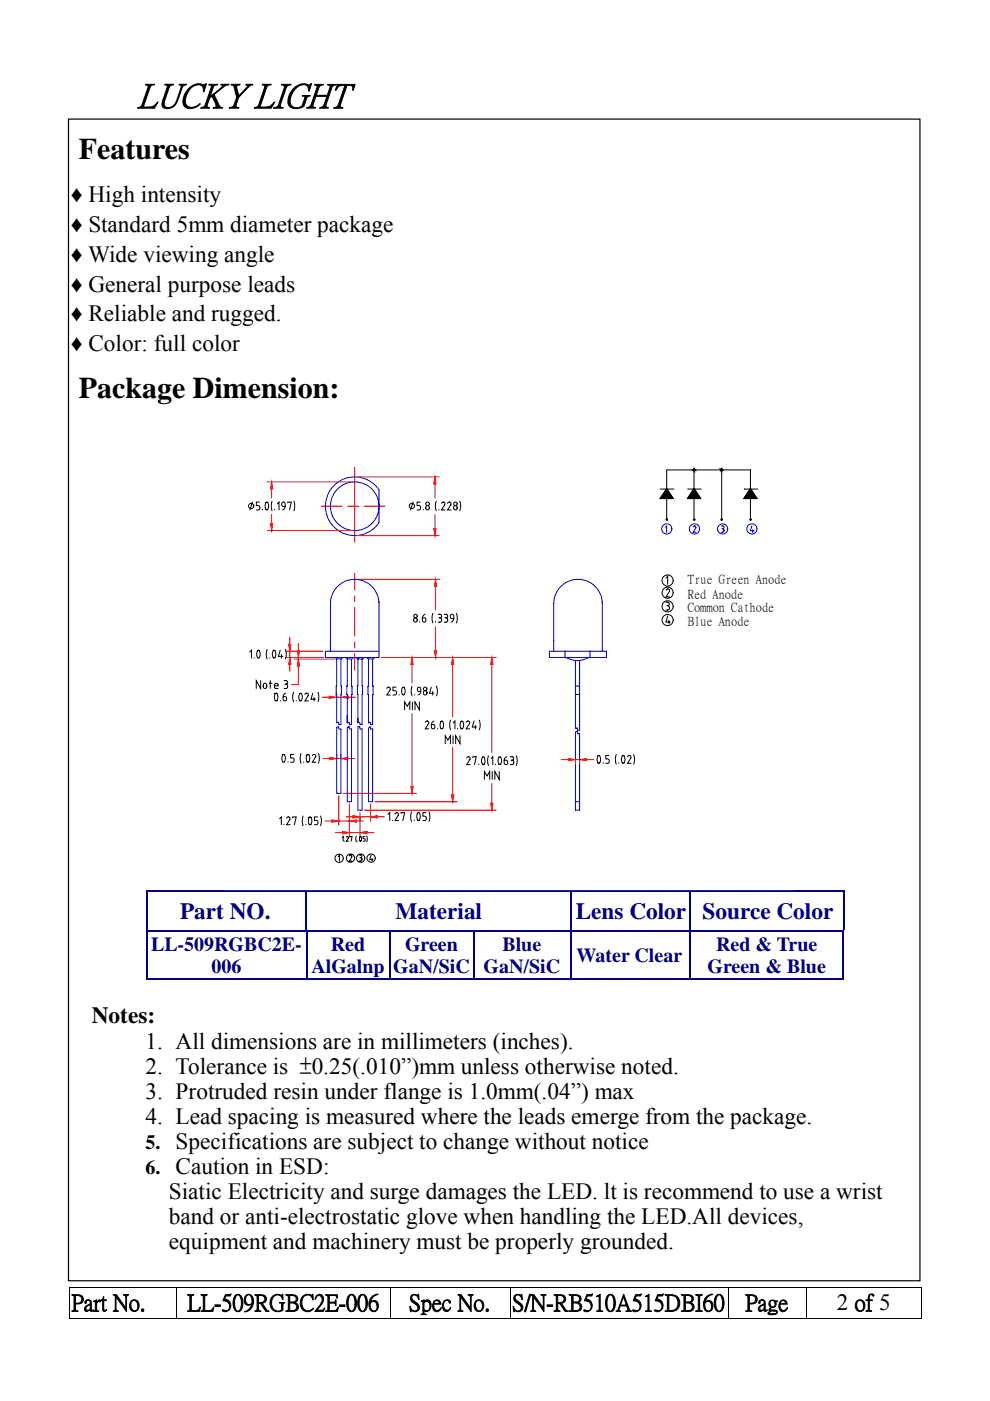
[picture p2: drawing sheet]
<svg xmlns="http://www.w3.org/2000/svg" width="210mm" height="297mm" viewBox="0 0 210 297" stroke-linecap="round" stroke-linejoin="round" font-family="sans-serif">
<path d="M14.6 272.9h.1v.1h-.1zM195.2 272.9h.2v.1h-.2zM195.2 279.5h.2v.2h-.2z" fill="#000"/>
<g fill="none" stroke="#000" stroke-width=".21">
<path d="M14.6 273h180.8M14.6 279.6h22.8M14.6 273v6.7M37.5 273v6.7M37.6 279.6h45.1M82.7 273v6.7M82.8 279.6h25.3M108.1 273v6.7M108.2 279.6h46.2M154.5 273v6.7M154.5 279.6h16.5M171.1 273v6.7"/>
<path d="M171.2 279.6h24M195.3 273v6.7"/>
</g>
<path d="M14.5 25.3h180.6v246.2h-180.6z" fill-rule="evenodd" fill="#fff" stroke="#000" stroke-width=".25"/>
<path d="M30.9 188.7h.4v.3h-.4z" fill="#000080"/>
<path d="M30.9 188.8h33.7" fill="none" stroke="#000080" stroke-width=".34"/>
<path d="M64.6 188.7h.4v.3h-.4z" fill="#000080"/>
<path d="M65 188.8h55.8" fill="none" stroke="#000080" stroke-width=".34"/>
<path d="M120.8 188.7h.4v.3h-.4z" fill="#000080"/>
<path d="M121.2 188.8h24.9" fill="none" stroke="#000080" stroke-width=".34"/>
<path d="M146.1 188.7h.4v.3h-.4z" fill="#000080"/>
<path d="M146.5 188.8h32.2" fill="none" stroke="#000080" stroke-width=".34"/>
<path d="M178.7 188.7h.4v.3h-.4z" fill="#000080"/>
<path d="M31.1 189v8.2M64.8 189v8.2M121 189v8.2M146.3 189v8.2M178.9 189v8.2" fill="none" stroke="#000080" stroke-width=".34"/>
<g fill="#000080">
<path d="M31 197.6h.4z"/>
<path d="M30.9 197.2h.4v.4h-.4z"/>
</g>
<path d="M30.9 197.4h34.1" fill="none" stroke="#000080" stroke-width=".34"/>
<path d="M65 197.2h.3v.4h-.3z" fill="#000080"/>
<path d="M65.3 197.4h17.3" fill="none" stroke="#000080" stroke-width=".34"/>
<path d="M82.6 197.2h.3v.4h-.3z" fill="#000080"/>
<path d="M82.9 197.4h17.5" fill="none" stroke="#000080" stroke-width=".34"/>
<path d="M100.4 197.2h.3v.4h-.3z" fill="#000080"/>
<path d="M100.7 197.4h20.1" fill="none" stroke="#000080" stroke-width=".34"/>
<path d="M120.9 197.6h.3z" fill="#000080"/>
<path d="M120.8 197.4h25.2" fill="none" stroke="#000080" stroke-width=".34"/>
<path d="M146 197.2h.4v.4h-.4z" fill="#000080"/>
<path d="M146.4 197.4h32.2" fill="none" stroke="#000080" stroke-width=".34"/>
<path d="M178.6 197.2h.4v.4h-.4z" fill="#000080"/>
<g fill="none" stroke="#000080" stroke-width=".34">
<path d="M31.2 197.6v10.1M65.2 197.6v10.1M82.8 197.6v10.1M100.6 197.6v10.1M121.1 197.6v10.1M146.2 197.6v10.1M178.8 197.6v10.1M31 207.5h34M65.3 207.5h17.3M82.9 207.5h17.5M100.7 207.5h20.2M121.2 207.5h24.8"/>
<path d="M146.4 207.5h32.2"/>
</g>
<path d="M178.6 207.3h.4v.4h-.4z" fill="#000080"/>
<path d="M47.7 91.9h120.6v96.7h-120.6z" fill="#fff"/>
<path d="M47.7 91.8h120.6v96.8h-120.6z" fill="none" stroke="#fff" stroke-width=".21"/>
<g fill="none" stroke="#000" stroke-width=".21">
<path d="M141.4 99.6v10.4M140 103.7h2.9M141.3 103.7l.1 2h-1.4zM141.3 103.7l-1.3 2h2.7M141.4 103.7l1.3 2h-1.3zM141.4 103.7l1.3 2"/>
<circle cx="141.4" cy="110.2" r=".16"/>
</g>
<path d="M141.4 103.7v2h-1.4zM141.3 103.7l-1.3 2zM141.4 103.7l1.3 2h-1.3z" fill="#000"/>
<path d="M86.4 139.4h.5M87.4 140.9v3.9M87.4 151.3v15.4M72.7 168.2h15.6" fill="none" stroke="#f00" stroke-width=".21"/>
<path d="M87.4 139.4l.2 1.5h-.5z" fill="#f00"/>
<path d="M87.4 139.4l.2 1.5h-.5z" fill="none" stroke="#f00" stroke-width=".21"/>
<path d="M87.1 166.7h.5l-.2 1.5z" fill="#f00"/>
<path d="M87.8 139.4h9.1M96 140.9v11.1M96 158.5v10M79.5 170h17.4M87.1 166.7h.5l-.2 1.5z" fill="none" stroke="#f00" stroke-width=".21"/>
<g fill="none" stroke="#000" stroke-width=".21">
<path d="M82 146l.1-.2a.37 .37 0 0 1 .5-.1 .37 .37 0 0 1 .1 .6l-.7 1.1h.8M84 145.7h-.7v.7l.5 .1 .3 .2-.2 .6-.6 .1M84.6 147.3v.1M85.4 145.7h.3l.1 .3 .1 .9a.35 .35 0 0 1-.4 .5 .35 .35 0 0 1-.3-.5v-.5zM85.8 150.5v-1.7l.5 1 .6-1v1.7M87.4 145.5l-.2 .8 .2 1.3M87.4 148.8v1.7M87.9 147.3v.1M88.9 148.8v1.7l-.9-1.7v1.7M89.2 146.6l-.6-.1-.1-.5 .2-.3h.3l.2 .3v.9l-.5 .5M89.9 146.6l.4-.1 .2 .5a.41 .41 0 0 1-.5 .3 .41 .41 0 0 1-.2-.6zM91.4 145.7l-.3 1.3h.9"/>
<path d="M91.7 146.6v.8M92.6 145.5l.1 1.2-.2 .8M87.4 168.2h.1"/>
<circle cx="90.1" cy="146.1" r=".37"/>
</g>
<path d="M96 139.4l.2 1.5h-.5z" fill="#f00"/>
<path d="M96 139.4l.2 1.5h-.5z" fill="none" stroke="#f00" stroke-width=".21"/>
<path d="M95.7 168.5h.5l-.2 1.5z" fill="#f00"/>
<path d="M90.7 139.4h14.5M104.3 140.9v18.7M77.2 171.8h28M95.7 168.5h.5l-.2 1.5zM104.3 166.1v4.2" fill="none" stroke="#f00" stroke-width=".21"/>
<g fill="none" stroke="#000" stroke-width=".21">
<path d="M90.2 153.1a.37 .37 0 0 1 .5-.2 .37 .37 0 0 1 .1 .5l-.6 1.1h.7M92 152.9l-.5 .5v.8a.37 .37 0 0 0 .3 .3 .37 .37 0 0 0 .4-.3l-.1-.5-.6-.1M92.8 154.5h.1M93.5 152.9h.3l.2 .2v1a.35 .35 0 0 1-.3 .4 .35 .35 0 0 1-.4-.4v-.7zM94.4 157.7v-1.7l.6 .9 .5-.9v1.7M95.5 152.7l-.1 .7 .1 1.3M96.1 156v1.7M96.1 153.2l.4-.3v1.6M97 154.5h.1M97.5 156v1.7l-.9-1.7v1.7M97.8 152.9h.3l.2 .6-.1 .7-.2 .3h-.3l-.1-.6zM98.8 153.1a.37 .37 0 0 1 .6-.2 .37 .37 0 0 1 .1 .5l-.7 1.1h.8"/>
<path d="M100.5 152.9l-.4 1.3h1M100.8 153.8v.7M101.6 152.7l.2 .9-.2 1.1M96 170h.1"/>
</g>
<path d="M104.3 139.4l.2 1.5h-.5z" fill="#f00"/>
<path d="M104.3 139.4l.2 1.5h-.5z" fill="none" stroke="#f00" stroke-width=".21"/>
<path d="M104 170.3h.5l-.2 1.5z" fill="#f00"/>
<path d="M75.7 122.8h17.6M80.8 139.4h12.5M92.4 124.3v5M92.4 132.9v5M104 170.3h.5l-.2 1.5z" fill="none" stroke="#f00" stroke-width=".21"/>
<g fill="none" stroke="#000" stroke-width=".21">
<path d="M99 160.7l.2-.2a.38 .38 0 0 1 .4 .1 .38 .38 0 0 1 0 .4l-.6 1.1h.7M100.2 160.6v-.2h.8l-.4 1.7M101.5 162v.1M102.3 160.5h.3l.1 .2 .1 .9a.36 .36 0 0 1-.3 .5 .36 .36 0 0 1-.4-.5v-.5zM102.7 165.2v-1.6l.6 .9 .5-.9v1.6M103.6 160.3l-.2 .9 .2 1.1M104.1 160.8l.4-.4v1.7M104.3 171.8h.1M104.4 163.6v1.6M105.1 162v.1M105.9 160.5h.2l.2 .3v.8a.36 .36 0 0 1-.3 .5 .36 .36 0 0 1-.4-.5v-.5zM105.9 163.6v1.6l-1-1.6v1.6"/>
<path d="M107.4 160.4l-.4 .5-.1 .9a.38 .38 0 0 0 .4 .3 .38 .38 0 0 0 .3-.3l-.1-.5-.6-.1M108.2 160.4h.3a.37 .37 0 0 1 .4 .4 .37 .37 0 0 1-.4 .4M108.4 161.2h.1M108.6 161.2l.3 .2v.5l-.2 .2h-.5M109.5 160.3l.2 .9-.2 1.1"/>
</g>
<path d="M92.4 122.8l.2 1.5h-.5z" fill="#f00"/>
<path d="M92.4 122.8l.2 1.5h-.5z" fill="none" stroke="#f00" stroke-width=".21"/>
<path d="M92.1 137.9h.5l-.2 1.5z" fill="#f00"/>
<path d="M75.2 121.5v3.6M75.2 126.3v1.3M75.2 128.8v6.1M75.2 136.1v1.3M75.2 138.6v3.5M92.1 137.9h.5l-.2 1.5zM71.4 159.9v.8M72.3 159.9v1M68.5 160.8h1.4M71.4 160.8h.9M73.8 160.8h1.4" fill="none" stroke="#f00" stroke-width=".21"/>
<g fill="none" stroke="#000" stroke-width=".21">
<path d="M87.8 131.1a.37 .37 0 0 1 .4-.1 .37 .37 0 0 1 .3 .4l-.2 .4-.4 .1-.2-.3zM89 131.8v.1M90.1 130.2l-.4 .4-.1 .9a.38 .38 0 0 0 .3 .4 .38 .38 0 0 0 .4-.3l-.1-.6h-.6M91.8 130l-.2 .7 .2 1.4M92.4 131.8l-.1 .1M92.4 139.4h.1M92.9 130.2l.5 .1 .2 .2v.3l-.3 .2M93.1 131h.2M93.3 131l.3 .1v.5l-.2 .3h-.5M94.2 130.2l.5 .1 .2 .2-.1 .3-.2 .2M94.4 131h.2M94.6 131l.2 .1 .1 .5-.2 .3h-.5"/>
<path d="M96.2 131.2l-.6-.1-.1-.6a.38 .38 0 0 1 .4-.3 .38 .38 0 0 1 .3 .4l-.1 .9-.4 .4M96.8 130l.2 1-.2 1.1"/>
<circle cx="88.1" cy="130.6" r=".37"/>
</g>
<path d="M70.1 127.9v7.9M80.3 127.5v8.3" fill="none" stroke="#00f" stroke-width=".21"/>
<path d="M72.3 160.8l1.5-.2v.5z" fill="#f00"/>
<path d="M72.3 160.8l1.5-.2v.5z" fill="none" stroke="#f00" stroke-width=".21"/>
<path d="M69.9 160.6l1.5 .2-1.5 .3z" fill="#f00"/>
<path d="M68.3 147.8h1.5M71.3 146.9v.7M71.3 147.8h1.1M72.4 146.9v.7M73.9 147.8h1.5M69.9 160.6l1.5 .2-1.5 .3z" fill="none" stroke="#f00" stroke-width=".21"/>
<path d="M62.3 160h-.7v.7h.5l.3 .4-.2 .4-.6 .1M63.8 159.8l-.2 1.2 .2 .8M67.5 159.8l.2 .9-.2 1.1M60 160h.2l.2 .1 .1 1a.36 .36 0 0 1-.4 .5 .36 .36 0 0 1-.3-.5v-.6zM61.1 161.5v.1M64.4 161.5v.1M65.1 160l-.2 .9 .2 .6M65.1 160a.38 .38 0 0 1 .5 .1 .38 .38 0 0 1 .1 .4l-.1 .6a.34 .34 0 0 1-.1 .4 .34 .34 0 0 1-.4 0M66.2 160.2a.37 .37 0 0 1 .5-.2 .37 .37 0 0 1 .2 .5l-.7 1.1h.8M71.4 160.8h.1" fill="none" stroke="#000" stroke-width=".21"/>
<path d="M72.4 147.8l1.5-.2v.5z" fill="#f00"/>
<path d="M72.4 147.8l1.5-.2v.5z" fill="none" stroke="#f00" stroke-width=".21"/>
<path d="M69.8 147.6l1.5 .2-1.5 .3z" fill="#f00"/>
<path d="M69.8 147.6l1.5 .2-1.5 .3zM71.1 176.5h1.5M74.1 172.5v5M74.1 176.5h2.2M76.3 172.2v5.3M77.8 176.5h1.5" fill="none" stroke="#f00" stroke-width=".21"/>
<path d="M58.4 147a.57 .57 0 0 1 .5 .3 .57 .57 0 0 1 0 .6v.1a.39 .39 0 0 1-.1 .5 .39 .39 0 0 1-.4 .1l-.2-.7zM59.5 148.5v.1M60.6 147l-.5 .4-.1 .9 .3 .3 .3-.1 .2-.2-.1-.5-.7-.1M62.3 146.8l-.2 .8 .2 1.2M62.8 148.5v.1M63.5 147a.33 .33 0 0 1 .4 0 .33 .33 0 0 1 .2 .4l-.1 .9a.29 .29 0 0 1-.3 .3 .29 .29 0 0 1-.3-.3v-.7zM65 147l-.4 .2M65 147l.3 .1 .1 .3-.8 1.2h.8M66.3 147l-.4 1.3h1M66.6 147.9v.7M67.4 146.8l.2 .6-.2 1.4M71.3 147.8h.1" fill="none" stroke="#000" stroke-width=".21"/>
<path d="M71.4 154.2v14M72.3 154.5v13.7M73.7 154.2l-.1 15.8M74.5 154.5v15.5M75.9 154.1v17.7M76.8 154.5v17.3M78.1 154.4v15.6h.9v-15.5" fill="none" stroke="#00f" stroke-width=".21"/>
<path d="M72.6 176.3l1.5 .2-1.5 .3z" fill="#f00"/>
<path d="M72.6 176.3l1.5 .2-1.5 .3z" fill="none" stroke="#f00" stroke-width=".21"/>
<path d="M76.3 176.5l1.5-.2v.5z" fill="#f00"/>
<path d="M73.4 173.2h1.4M76.3 176.5l1.5-.2v.5zM76.3 173.5v.6M76.3 173.2h2.3M78.6 170.5v3.6M80.1 173.2h1.4" fill="none" stroke="#f00" stroke-width=".21"/>
<path d="M72.6 177.6l.2-.2v1M73.1 178.3v.1M73.4 177.5l.2-.1 .3 .1-.5 .9h.5M74.1 172.1h.1M74.2 177.5l.5-.1-.3 1M75.5 177.2v1.3M75.9 178.3v.1M76.4 177.4l.2 .3-.1 .6a.58 .58 0 0 1-.1-.9zM77.4 177.4h-.4v.4l.4 .2-.1 .3-.3 .1M77.8 177.2v1.3" fill="none" stroke="#000" stroke-width=".21"/>
<path d="M74.8 172.9l1.5 .3-1.5 .2z" fill="#f00"/>
<path d="M74.8 172.9l1.5 .3-1.5 .2z" fill="none" stroke="#f00" stroke-width=".21"/>
<path d="M78.6 173.2l1.5-.3v.5z" fill="#f00"/>
<path d="M68.9 174.1h1.5M71.8 168.7v6.3M71.8 174.1h2.3M74.1 170.5v4.5M75.6 174.1h1.4M78.6 173.2l1.5-.3v.5z" fill="none" stroke="#f00" stroke-width=".21"/>
<g fill="none" stroke="#000" stroke-width=".21">
<path d="M82.3 172.7l.3-.4v1.7M83.2 173.9v.1M83.8 172.6a.37 .37 0 0 1 .3-.3 .37 .37 0 0 1 .4 .3l-.7 1.4h.7M85 172.5v-.2h.8l-.4 1.7M87.2 172.1l-.1 1.3 .2 .8M87.8 173.9v.1M88.5 172.4l-.1 .9 .2 .6M88.6 172.4l.1-.1a1 1 0 0 1 .3 1.5l-.2 .2-.3-.1M90.3 172.3h-.6v.7l.6 .1 .1 .3-.2 .5-.5 .1M91 172.1l.1 1-.1 1.1M71.7 181.6l.3-.3v1.3M74.1 181.5a.28 .28 0 0 1 .4-.2 .28 .28 0 0 1 .1 .4l-.5 .9h.5"/>
<path d="M76.2 181.3h.2a.29 .29 0 0 1 .3 .3 .29 .29 0 0 1-.3 .2M76.3 181.8h.1M76.4 181.8l.3 .2v.4l-.5 .2"/>
<circle cx="71.9" cy="182" r=".88"/>
<circle cx="74.3" cy="181.9" r=".87"/>
<circle cx="76.5" cy="181.9" r=".88"/>
<circle cx="78.7" cy="181.9" r=".88"/>
</g>
<path d="M74.1 174.1l1.5-.3v.5z" fill="#f00"/>
<path d="M74.1 174.1l1.5-.3v.5z" fill="none" stroke="#f00" stroke-width=".21"/>
<path d="M70.4 173.8l1.4 .3-1.4 .2z" fill="#f00"/>
<path d="M68.2 107.3h4.3M73.7 107.3h2.4M77.2 107.3h4.4M70.4 173.8l1.4 .3-1.4 .2zM119.1 161.1h1.4M122 161.3v.7M122 161.1h.9M122.9 161.3v.7M124.4 161.1h1.5" fill="none" stroke="#f00" stroke-width=".21"/>
<g fill="none" stroke="#000" stroke-width=".21">
<path d="M79.7 139.4h.6M141.2 122.6l.4-.4v1.7M141.2 127.7h.4a.37 .37 0 0 1 .3 .3 .37 .37 0 0 1-.3 .4M141.2 125.1a.38 .38 0 0 1 .5-.2 .38 .38 0 0 1 .2 .5l-.7 1.1h.8M141.4 128.4h.2M141.6 130.6l-.4 1.3h.9M141.6 128.4l.3 .3v.4l-.3 .2h-.4M141.8 131.5v.7M71.3 145.5v1.7M59.3 173.6l.3-.4v1.7M60.2 174.8v.1M60.8 173.5a.37 .37 0 0 1 .5-.3 .37 .37 0 0 1 .1 .6l-.6 1.1h.7"/>
<path d="M62.1 173.4v-.2h.7l-.4 1.7M64.3 173l-.2 1.2 .2 .8M64.8 174.8v.1M65.6 173.3v-.1a.74 .74 0 0 1 .5 1.2 .37 .37 0 0 1-.4 .4 .37 .37 0 0 1-.3-.5zM67.3 173.2h-.6v.7h.4l.3 .4-.1 .5-.6 .1M68 173l.1 .7-.1 1.3M74.1 170h.1M74.1 174.1h.1M78.7 181.3l-.3 1h.7M78.9 182v.6"/>
<circle cx="141.5" cy="128.6" r="1.19"/>
<circle cx="141.5" cy="125.7" r="1.18"/>
<circle cx="141.5" cy="131.5" r="1.18"/>
<circle cx="141.5" cy="123.1" r="1.18"/>
</g>
<g fill="none" stroke="#00f" stroke-width=".21">
<path d="M70.1 127.9a5.2 5.2 0 0 1 4.8-5.1h.6a5.1 5.1 0 0 1 4.8 5.1M70.1 139.4h9.6M70.1 135.8v2.3M70.7 139.4l.7 .3M71.4 139.7l.9 .1M71.4 139.7l-.1 5.8M72.3 139.8l.1 7.4-.1 6.4h-.2h-.2l-.2-.5-.3 .1-.1-6M72.9 139.4l.7 .3 .9 .1M73 139.4l-.7 .4M73.6 139.7v7.5M74.5 139.8l.2 7.4h-.2v6.4h-.3l-.2-.5-.4 .1 .1-1.5M75.1 139.4l.8 .3"/>
<path d="M75.2 139.4l-.7 .4M75.9 139.7v13.5l.3-.1 .3 .5h.3v-13.8M77.4 139.4l.7 .3M77.5 139.4h-.3a.98 .98 0 0 1-1.1 .3h-.2M78.1 139.7l-.1 7.5 .1 6M78.1 139.7l.9 .1M79 139.8v13.8h-.4l-.1-.5-.4 .1M79.7 139.4l-.7 .4M80.3 135.8v3.6M117.4 139.4h11.2M117.4 127.9v10.2M127.7 127.5v8.3"/>
<path d="M71.4 154.2l.3-.1 .2 .5 .4-.1M73.5 147.2h.2M73.6 147.2l.1 6M73.6 154.2l.4-.1a.35 .35 0 0 0 .1 .4 .35 .35 0 0 0 .4 0M75.9 154.1h.3l.2 .5 .4-.1M78.1 154.4l.4-.3 .2 .5 .3-.1M78.1 151.3v1.9M122 155.2v16.6h.9v-16.2M122 140v14.5M122.9 140v14.8M71.4 168.2h.9M73.6 170h.9"/>
<path d="M75.9 171.8h.9M122 170h.9"/>
</g>
<path d="M120.5 160.8l1.5 .3-1.5 .2z" fill="#f00"/>
<path d="M120.5 160.8l1.5 .3-1.5 .2z" fill="none" stroke="#f00" stroke-width=".21"/>
<path d="M122.9 161.1l1.5-.3v.5z" fill="#f00"/>
<path d="M75.2 99.1v15.8M75.7 101.1h17.4M75.7 113.6h17.4M92.2 102.6v3M92.2 109.1v3M122.9 161.1l1.5-.3v.5z" fill="none" stroke="#f00" stroke-width=".21"/>
<g fill="none" stroke="#000" stroke-width=".21">
<path d="M141.4 99.6h17.7v10.4M147 99.6h.2zM147 99.5l.2 .1zM147 99.7l.2-.1zM147.1 99.5l.1 .1zM147.2 99.6h.1zM147.2 99.6l.1-.1zM147.2 99.6l-.1 .2zM147.2 99.6v.2zM147.2 99.6l.1 .1zM147.2 99.6v10.4M147.2 99.5v.1z"/>
<path d="M152.9 99.6h.1zM152.9 99.7l.1-.1zM152.9 99.5l.1 .1zM153 99.5v.1zM153 99.6h.2zM153 99.6h.1zM153 99.6l.1-.1zM153 99.6v.2zM153 99.6l.1 .2zM153 99.6l.1 .1zM153 99.6v10.4M153.1 99.5l-.1 .1z"/>
<path d="M145.8 103.7h2.9M147.1 103.7l.1 2h-1.4zM147.1 103.7l-1.3 2h2.8M147.2 103.7l1.4 2h-1.4zM147.2 103.7v2M147.2 103.7l1.4 2M157.8 103.7h2.8M159 103.7l.1 2h-1.4zM159 103.7l-1.3 2h2.8M159.1 103.7l1.4 2h-1.4zM159.2 105.7v-2l1.3 2M122 145.5h.9"/>
<path d="M122 147.2h.9M130.7 160l-.2 .8 .2 1.2M134.3 160l.2 .9-.2 1.1M122.9 161.1h.1M126.8 160.2a.74 .74 0 0 1 .5 1.2 .38 .38 0 0 1-.4 .4 .38 .38 0 0 1-.3-.5zM127.9 161.7v.1M129.1 160.2h-.7v.7h.5l.3 .3-.1 .5-.7 .1M131.2 161.7v.1M132 160.2h.2l.2 .2 .1 1a.35 .35 0 0 1-.4 .4 .35 .35 0 0 1-.3-.4v-.6zM133.1 160.4a.37 .37 0 0 1 .5-.2 .37 .37 0 0 1 .1 .5l-.6 1.1h.7"/>
<circle cx="147.2" cy="110.2" r=".17"/>
<circle cx="153" cy="110.2" r=".17"/>
<circle cx="159.1" cy="110.2" r=".16"/>
</g>
<g fill="none" stroke="#00f" stroke-width=".21">
<path d="M71 102.8a6.2 6.2 0 0 1 3.9-1.7h.6a6.2 6.2 0 0 1 4.8 2.7v7a6.2 6.2 0 0 1-6.8 2.5 6.2 6.2 0 0 1-4.5-5.7 6.6 6.6 0 0 1 1-3.6zM141.1 111.8l.3-.3v1.3M147 111.7l.4-.2 .2 .3-.6 1h.6M152.9 111.5h.3a.3 .3 0 0 1 .3 .3 .3 .3 0 0 1-.3 .3M153.1 112.1h.1M153.2 112.1l.3 .2v.4l-.6 .1M159.4 111.5l-.3 1h.8M159.6 112.2v.6M80.3 138.1h-11.3v1.3h1.1M117.4 127.9a5.2 5.2 0 0 1 4.9-5.1h.5a5.2 5.2 0 0 1 4.9 5.1M117.4 139.4h-.9v-1.3h12.1v1.3M119.8 138.1v1.3"/>
<path d="M125 139.4l-2.2 .6h-1.1l-1.7-.6M125.1 138.1v1.3M126.9 139.4h.8M127.7 135.8v2.3M122 154.5l.3-.2 .2 .5h.4M122 155.2l.4-.1 .2 .5h.3"/>
<circle cx="75.2" cy="107.3" r="5.1"/>
<circle cx="141.4" cy="112.1" r="1.08"/>
<circle cx="147.3" cy="112.1" r="1.08"/>
<circle cx="153.2" cy="112.1" r="1.07"/>
<circle cx="159.4" cy="112.1" r="1.08"/>
</g>
<g fill="#000">
<path d="M147 99.6h.2zM147 99.7l.2-.1zM147 99.5l.2 .1zM147.2 99.6l-.1 .2zM147.1 99.5l.1 .1zM147.2 99.6v.2zM147.2 99.5v.1zM147.2 99.6l.1 .1zM147.2 99.6l.1-.1zM147.2 99.6h.1zM152.9 99.6h.1zM152.9 99.7l.1-.1z"/>
<path d="M152.9 99.5l.1 .1zM153 99.6v.2zM153 99.5v.1zM153 99.6l.1 .2zM153.1 99.5l-.1 .1zM153 99.6l.1-.1zM153 99.6l.1 .1zM153 99.6h.1zM153 99.6h.2zM147.2 103.7v2h-1.4zM147.1 103.7l-1.3 2zM147.2 103.7l1.4 2h-1.4z"/>
<path d="M159.1 103.7v2h-1.4zM159 103.7l-1.3 2zM159.2 103.7l1.3 2h-1.4z"/>
</g>
<path d="M92.2 101.1l.3 1.5h-.5z" fill="#f00"/>
<path d="M92.2 101.1l.3 1.5h-.5z" fill="none" stroke="#f00" stroke-width=".21"/>
<path d="M92 112.1h.5l-.3 1.5z" fill="#f00"/>
<path d="M56.7 102.2h18M56.7 112.5h18M57.6 103.7v1.9M57.6 109.1v1.9M92 112.1h.5l-.3 1.5z" fill="none" stroke="#f00" stroke-width=".21"/>
<g fill="none" stroke="#000" stroke-width=".21">
<path d="M87.6 106.4l-.6 1.7M89.1 106.4h-.7v.8h.5l.3 .3-.1 .5-.7 .1M89.7 108v.1M92.2 113.6h.1M92.5 106.3l-.2 .8 .2 1.2M93 108v.1M93.6 106.7a.37 .37 0 0 1 .5-.2 .37 .37 0 0 1 .2 .5l-.7 1.1h.7M94.9 106.7l.1-.1a.39 .39 0 0 1 .3-.1 .39 .39 0 0 1 .3 .2l-.7 1.4h.7M96.3 107.3l.1-.1a.47 .47 0 0 1 .5 .3 .47 .47 0 0 1-.1 .5l-.1 .1a.46 .46 0 0 1-.5-.2 .46 .46 0 0 1 .1-.6zM97.5 106.3l.2 .8-.2 1.2"/>
<circle cx="87.3" cy="107.3" r=".55"/>
<circle cx="90.6" cy="107.7" r=".43"/>
<circle cx="90.6" cy="106.8" r=".37"/>
<circle cx="96.5" cy="106.8" r=".37"/>
</g>
<path d="M57.6 102.2l.2 1.5h-.4z" fill="#f00"/>
<path d="M57.6 102.2l.2 1.5h-.4z" fill="none" stroke="#f00" stroke-width=".21"/>
<path d="M57.4 111h.4l-.2 1.5z" fill="#f00"/>
<path d="M57.4 111h.4l-.2 1.5zM60.5 138.1h8M60.5 139.4h8M61.4 135.1v1.5M61.4 138.1v1.3M61.4 140.9v1.5" fill="none" stroke="#f00" stroke-width=".21"/>
<g fill="none" stroke="#000" stroke-width=".21">
<path d="M53.5 106.4l-.5 1.7M55 106.4h-.6v.8h.5l.2 .3-.1 .5-.6 .1M55.7 108l-.1 .1M56.4 106.5l.2-.1a1.35 1.35 0 0 1 .1 1.7h-.2a1.35 1.35 0 0 1-.1-1.6zM57.6 112.5h.1M57.7 106.3l-.2 .8 .2 1.2M58.3 108v.1M58.8 106.8l.4-.4v1.7M60.5 107.4l-.7-.2-.1-.5 .2-.2h.4l.2 .3-.1 .9-.5 .4M61 106.6v-.2h.8l-.4 1.7M62.3 106.3l.2 .8-.2 1.2"/>
<circle cx="53.3" cy="107.3" r=".55"/>
</g>
<path d="M61.2 136.6h.5l-.3 1.5z" fill="#f00"/>
<path d="M61.2 136.6h.5l-.3 1.5z" fill="none" stroke="#f00" stroke-width=".21"/>
<path d="M61.4 139.4l.3 1.5h-.5z" fill="#f00"/>
<path d="M61.4 139.4l.3 1.5h-.5zM62.4 139.4h6.1M62.4 139.7h8.5M63.3 139.4v.3M63.3 136.4v1.5M63.3 141.2v3.9h-1.5" fill="none" stroke="#f00" stroke-width=".21"/>
<path d="M52.9 138.2l.4-.3v1.6M53.9 139.4v.1M54.6 137.9h.3l.2 .3v.9a.35 .35 0 0 1-.3 .4 .35 .35 0 0 1-.3-.4l-.1-.6zM56.6 137.7l-.1 .8 .1 1.2M57.2 139.4v.1M58 137.9h.3l.1 .3v.9a.35 .35 0 0 1-.3 .4 .35 .35 0 0 1-.3-.4l-.1-.6zM59.4 137.9l-.4 1.3h1M59.7 138.8v.7M60.5 137.7l.2 .9-.2 1.1M61.4 139.4h.1" fill="none" stroke="#000" stroke-width=".21"/>
<path d="M63 137.9h.5l-.2 1.5z" fill="#f00"/>
<path d="M63 137.9h.5l-.2 1.5z" fill="none" stroke="#f00" stroke-width=".21"/>
<path d="M63.3 139.7l.2 1.5h-.5z" fill="#f00"/>
<path d="M63.3 139.7l.2 1.5h-.5z" fill="none" stroke="#f00" stroke-width=".21"/>
<path d="M63.3 139.7h.1M55.3 144.3v1.7l-1-1.7v1.7M55.9 145l.2-.1 .4 .1 .1 .6-.2 .3-.5-.1zM57.1 144.9h.6M57.3 144.3v1.7M58.2 145.4h.7l-.1-.5-.5 .1-.1 .7 .2 .3h.5M60.2 144.3h.5l.2 .2v.4l-.3 .2M60.4 145.1h.2M60.6 145.1l.3 .1 .1 .5-.3 .3h-.5" fill="none" stroke="#000" stroke-width=".21"/>
<text font-size="7.4" x="29.2" y="22.5">LUCKY LIGHT</text>
<g font-size="6.3">
<text x="16.7" y="33.6">Features</text>
<text x="16.7" y="84.4">Package Dimension:</text>
</g>
<g font-size="4.9">
<text x="15" y="42.8">♦ High intensity</text>
<text x="15" y="49.1">♦ Standard 5mm diameter package</text>
<text x="15" y="55.5">♦ Wide viewing angle</text>
<text x="15" y="61.8">♦ General purpose leads</text>
<text x="15" y="68.2">♦ Reliable and rugged.</text>
<text x="15" y="74.5">♦ Color: full color</text>
<text x="19.5" y="216.9">Notes:</text>
<text x="30.9" y="222.5">1. All dimensions are in millimeters (inches).</text>
<text x="30.9" y="227.8">2. Tolerance is ±0.25(.010”)mm unless otherwise noted.</text>
<text x="30.9" y="233.1">3. Protruded resin under flange is 1.0mm(.04”) max</text>
<text x="30.9" y="238.4">4. Lead spacing is measured where the leads emerge from the package.</text>
<text x="37.2" y="243.6">Specifications are subject to change without notice</text>
<text x="37.2" y="248.9">Caution in ESD:</text>
<text x="35.8" y="254.2">Siatic Electricity and surge damages the LED. lt is recommend to use a wrist</text>
<text x="35.8" y="259.5">band or anti-electrostatic glove when handling the LED.All devices,</text>
<text x="35.8" y="264.8">equipment and machinery must be properly grounded.</text>
<text x="15.2" y="277.7">Part No.</text>
<text x="39.7" y="277.7">LL-509RGBC2E-006</text>
<text x="86.7" y="277.7">Spec No.</text>
<text x="108.6" y="277.7">S/N-RB510A515DBI60</text>
<text x="158" y="277.7">Page</text>
<text x="177.4" y="277.7">2 of 5</text>
</g>
<g font-size="4.9" fill="#000080">
<text x="38.2" y="194.9">Part NO.</text>
<text x="83.9" y="194.9">Material</text>
<text x="122.1" y="194.9">Lens Color</text>
<text x="149" y="194.9">Source Color</text>
</g>
<g font-size="4.2" fill="#000080">
<text x="32" y="201.5">LL-509RGBC2E-</text>
<text x="70.1" y="201.5">Red</text>
<text x="85.9" y="201.5">Green</text>
<text x="106.5" y="201.5">Blue</text>
<text x="122.3" y="203.9">Water Clear</text>
<text x="151.8" y="201.5">Red &amp; True</text>
<text x="44.8" y="206.4">006</text>
<text x="66" y="206.4">AlGalnp</text>
<text x="83.4" y="206.4">GaN/SiC</text>
<text x="102.5" y="206.4">GaN/SiC</text>
<text x="150" y="206.4">Green &amp; Blue</text>
</g>
<g font-size="4.2">
<text x="30.9" y="243.6">5.</text>
<text x="30.9" y="248.9">6.</text>
</g>
<g font-size="2.6">
<text x="145.9" y="123.7">True Green Anode</text>
<text x="145.8" y="126.7">Red Anode</text>
<text x="145.9" y="129.5">Common Cathode</text>
<text x="145.9" y="132.5">Blue Anode</text>
</g>
</svg>
